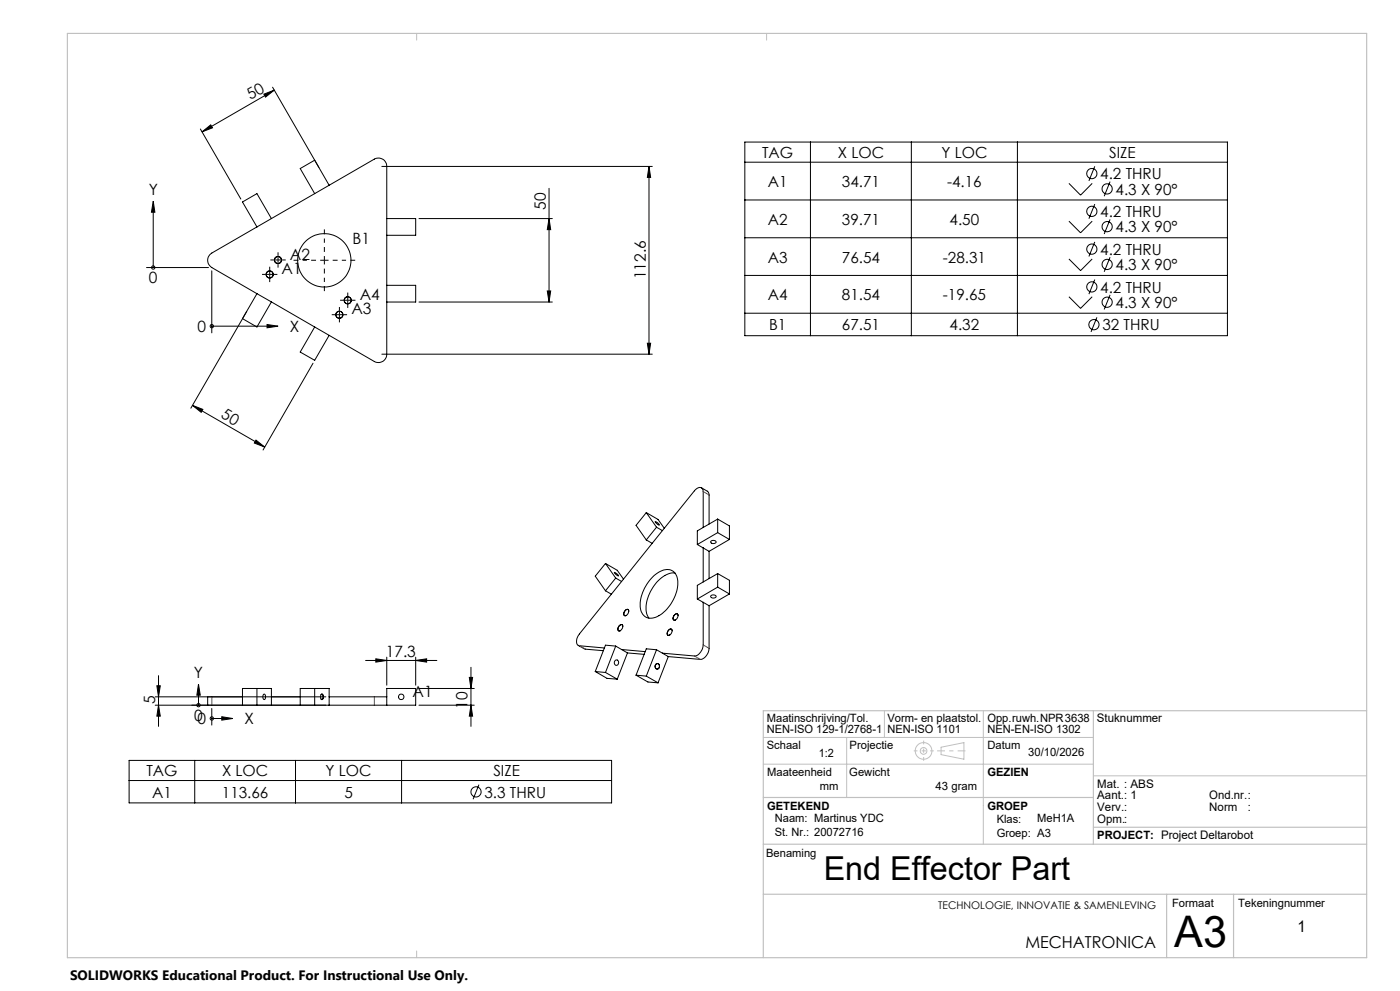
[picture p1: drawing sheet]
<svg xmlns="http://www.w3.org/2000/svg" width="420mm" height="297mm" viewBox="0 0 420 297" stroke-linecap="round" stroke-linejoin="round" font-family="sans-serif">
<g fill="none" stroke="#000" stroke-width=".3">
<path d="M60.1 38.7l12.1 21M60.6 39.5l2.6-2.1 .5 .9zM79.2 28.2l3.1-1.2-2.6 2.1zM81.8 26.1l16.9 29.4M82.3 27l-21.7 12.5M94.4 48l-4.3 2.5 4.3 7.5M98.7 55.5l13.6-7.8a2.51 2.51 0 0 1 3.7 2.2v56.2a2.48 2.48 0 0 1-3.7 2.2l-17.9-10.3M98.7 55.5l-21.6 12.5M114.5 49.9h81.2M164.7 56.4v34.1M194.7 49.9l.5 3.3h-1zM194.7 49.9v56.2"/>
<path d="M223.4 42.6h144.8v58h-144.8zM223.4 48.6h144.8M223.4 59.9h144.8M243.1 42.6v58M273.4 42.6v58M305.2 42.6v58M320.7 55l3.5 3.5 3.5-3.5M328.4 49.8l-1.7 4.4M333 54.4l-1.7 4.4M46 60.3l.5 3.3h-1.1zM46 63.6v16.6M77.1 68l-13.6 7.8a2.52 2.52 0 0 0 0 4.4l13.6 7.8"/>
<path d="M81.4 65.5l-4.3-7.5-4.4 2.5 4.4 7.5M116 65.5h8.7v5h-8.7M125.7 65.5h40M164.7 65.5l.5 3.3h-1zM223.4 71.3h144.8M320.7 66.3l3.5 3.5 3.5-3.5M320.7 77.6l3.5 3.5 3.5-3.5M328.4 61.2l-1.7 4.3M328.4 72.5l-1.7 4.4M333 65.8l-1.7 4.3M333 77.1l-1.7 4.4M44 80.2h18.5"/>
<path d="M63.5 81.2v18.6M63.5 97.8h16.6M77.1 88l-19.8 34.3M77.1 88l4.3 2.5M80.1 97.3l3.3 .5-3.3 .4zM81.4 90.5l-4.3 7.5-4.4-2.5M81.4 90.5l13 7.5M94.4 98l-4.3 7.5 4.3 2.5 4.3-7.5M116 85.5h8.7v5h-8.7M125.7 90.5h40M164.2 87.2h1l-.5 3.3zM223.4 82.5h144.8"/>
<path d="M223.4 93.9h144.8M320.7 88.9l3.5 3.5 3.5-3.5M328.4 83.8l-1.7 4.4M329.1 95.1l-1.8 4.4M333 88.4l-1.7 4.3M93.9 108.9l-15 26M114.5 106.1h81.2M194.2 102.9h1l-.5 3.2zM57.7 121.5l3.2 1.2-.5 .9zM57.7 121.5l21.7 12.5M76.8 131.9l2.6 2.1-3.1-1.2zM193.9 153.6l-3.1 3.8 3.1 4.4"/>
<path d="M193.9 153.6l3.1 4.4M193.9 153.6l3.5 2.1 1.9 2.6M196.5 156.3l.7 .3 .6 .7a.56 .56 0 0 1-.8-.4zM197 158l-3.1 3.8M197 158l1.7 1M210.4 146.2l2 1.2 .3 .7v9M211 158.1v-10.7a1.15 1.15 0 0 0-.8-1.3 1.15 1.15 0 0 0-1.4 .5l-35 43.4a2.71 2.71 0 0 0-.4 3.4l7.9 .8M215.3 155.6v4M215.3 155.6l-6.1 3.5v4.1M215.3 155.6l3.5 2v4.1M215.3 159.6l-6.1 3.6M215.3 159.6l3.5 2.1"/>
<path d="M181.6 168.9l-3 3.8 3 4.4M181.6 177.1l1.8 1M181.6 168.9l3.1 4.3M181.6 168.9l3.6 2 1.8 2.7M184.3 171.6l1.3 .9a.56 .56 0 0 1-.9-.4zM184.7 173.2l-3.1 3.9M184.7 173.2l1.8 1.1M193.9 161.8l1.8 1M195.8 173a5.4 5.4 0 0 1 5.9-1.9 4.9 4.9 0 0 1 1.5 5.4 11.8 11.8 0 0 1-7 8.6 3.3 3.3 0 0 1-4.1-3.8 12.7 12.7 0 0 1 3.7-8.3zM202.5 171.7a8.2 8.2 0 0 0-7 5 8.6 8.6 0 0 0-.9 8.4l.1 .1M209.2 179.5l1.8 1M209.2 163.2l3.5 2"/>
<path d="M211 164.2v10.2M212.7 165.2v8.2M213.3 178.5a.84 .84 0 0 1 .9-.2 .84 .84 0 0 1 .6 .7 .89 .89 0 0 1-.9 .3 .89 .89 0 0 1-.7-.7zM213.3 162.2a.84 .84 0 0 1 .9-.3 .84 .84 0 0 1 .6 .7 .89 .89 0 0 1-.9 .3 .89 .89 0 0 1-.7-.6zM215.3 176l-6.1 3.5M215.3 176l3.5 2M215.3 171.9l-6.1 3.5v4.1M215.3 171.9v4.1M215.3 171.9l3.5 2v4.1M218.8 178l-6.1 3.5M218.8 161.7l-6.1 3.5M109.7 197.9h21.4"/>
<path d="M112.7 197.4l3.3 .5-3.3 .5zM116 197v8.3M124.7 197.9l3.3-.5v1zM124.7 197v8.3M141.3 200v17.7M173.5 193.4l2.1 1.2 5.4 .4M184.6 197.9a.71 .71 0 0 1 1 .8 .71 .71 0 0 1-1.2 .4l-.1-.6zM184.7 193.6l3.5 2.1M184.7 193.6l-3.1 7.9M184.7 193.6l-3.1-.2-3 7.9M185.7 187.6a.63 .63 0 0 1 1-.3 .63 .63 0 0 1 0 1 .81 .81 0 0 1-.5 .7 .81 .81 0 0 1-.8-.2v-.6zM186.5 194.7l7.1 .6"/>
<path d="M186.9 187.7a.55 .55 0 0 0-.5-.6 .55 .55 0 0 0-.6 .5 .8 .8 0 0 0-.5 .8 .8 .8 0 0 0 .6 .7l.2-.1M187.7 182.8a.6 .6 0 0 1 .9 0 .6 .6 0 0 1-.1 .9 .79 .79 0 0 1-.5 .7 .79 .79 0 0 1-.8-.1l.1-.9zM188.2 195.7l5.1 .4M188.2 195.7l-3 7.8M188.6 183.2a.62 .62 0 0 0-.6-.6 .62 .62 0 0 0-.6 .6 .72 .72 0 0 0-.3 .8 .72 .72 0 0 0 .6 .5l.2-.1M196.8 199a.72 .72 0 0 1 1 .8 .72 .72 0 0 1-1.1 .5l-.2-.7zM196.8 199a.71 .71 0 0 1 1 .8 .71 .71 0 0 1-1.1 .4l-.2-.6zM197 194.7l3.5 2.1M197 194.7l-3.1-.3-3.1 7.9M197 194.7l-3.1 7.9M200.5 196.8l-3.1 7.8M200.7 188.7a.59 .59 0 0 1 .9 0 .59 .59 0 0 1-.1 .9 .81 .81 0 0 1-1.3 .6l.1-.9z"/>
<path d="M201.6 189.1a.62 .62 0 0 0-.6-.6 .62 .62 0 0 0-.6 .6 .69 .69 0 0 0-.3 .8 .69 .69 0 0 0 .6 .5l.2-.1M202.3 184.3a.62 .62 0 0 1 1-.3 .62 .62 0 0 1 0 1 .73 .73 0 0 1-.5 .8 .73 .73 0 0 1-.9-.3zM203.4 184.5a.55 .55 0 0 0-.5-.6 .55 .55 0 0 0-.6 .5 .92 .92 0 0 0 0 1.5l.4-.1M211 180.5v12.8a3.4 3.4 0 0 1-2.7 3.3l-9.6-.8M211 180.5l1.7 1M212.7 181.5v12.8a3.4 3.4 0 0 1-2.6 3.3l-9.6-.8M46.6 211.3h69.4M46.6 208.8h51.2M47.1 205.5h1l-.5 3.3zM47.6 211.3l.5 3.3h-1zM47.6 202.5v15.2M59.5 205.1l.6 3.2h-1z"/>
<path d="M59.5 208.3v3M63.5 208.8h-1.2v2.5h1.2M63.5 212.3v5M63.5 215.3h3M66.5 214.8l3.3 .5-3.3 .5zM72.7 211.3v-5h8.7v5M77.1 206.3v5M79 208.2l.1-.1a.83 .83 0 0 1 .6 .7 .83 .83 0 0 1-.6 .8 1.24 1.24 0 0 1-.1-1.4zM90.1 211.3v-5h8.6v5M94.4 206.3v5M96.3 208.2l.5-.1 .2 .7M96.3 208.2l.1-.1a.83 .83 0 0 1 .6 .7 .83 .83 0 0 1-.6 .8 1.24 1.24 0 0 1-.1-1.4z"/>
<path d="M97 208.8l-.2 .8-.5-.1M98.7 208.8h17.3M116 206.3h8.7v5h-8.7zM125.7 211.3h16.6M125.7 206.3h16.6M140.8 203h1l-.5 3.3zM141.3 211.3l.5 3.3h-1zM178.6 201.3l3 .2M178.6 201.3l3.5 2 3.1 .2M181.6 201.5l3.6 2M190.8 202.3l3.1 .3M190.8 202.3l3.6 2.1 3 .2"/>
<path d="M193.9 202.6l3.5 2M38.7 227.9h144.8v12.7h-144.8zM38.7 233.9h144.8M58.4 227.9v12.7M88.7 227.9v12.7M120.5 227.9v12.7M143.7 235.2l-1.8 4.3"/>
<circle cx="327.5" cy="52" r="1.53"/>
<circle cx="332.1" cy="56.6" r="1.53"/>
<circle cx="83.4" cy="77.9" r="1.06"/>
<circle cx="97.3" cy="78" r="8"/>
<circle cx="327.5" cy="74.7" r="1.53"/>
<circle cx="327.5" cy="63.3" r="1.53"/>
<circle cx="332.1" cy="67.9" r="1.53"/>
<circle cx="332.1" cy="79.2" r="1.53"/>
<circle cx="46" cy="80.2" r=".49"/>
<circle cx="63.5" cy="97.7" r=".5"/>
<circle cx="80.9" cy="82.3" r="1.06"/>
<circle cx="101.8" cy="94.3" r="1.06"/>
<circle cx="104.3" cy="90" r="1.06"/>
<circle cx="327.5" cy="86" r="1.53"/>
<circle cx="328.2" cy="97.3" r="1.53"/>
<circle cx="332.1" cy="90.6" r="1.53"/>
<circle cx="59.5" cy="211.3" r=".49"/>
<circle cx="63.5" cy="215.3" r=".5"/>
<circle cx="120.4" cy="208.8" r=".82"/>
<circle cx="142.8" cy="237.3" r="1.53"/>
</g>
<path d="M211 147.3l1.7 1M173.8 193.5l1.8 1M208.3 196.6l1.8 1M211 193.3l1.7 1M63.6 208.8v2.5M112.3 208.8v2.5" fill="none" stroke="#f00" stroke-width=".3" stroke-dasharray="6.3 1.3 1.3 1.3 1.3 1.3"/>
<g fill="none" stroke="#c0c0c0" stroke-width=".3">
<path d="M125 10v2M230 10v2M265.3 213v8M295 213v40M229 229h99M229 221h99M254 221v18M282.3 223.9l6.9-1.3v4.9l-6.9-1.3zM328 232.5h82M125 285v2"/>
<circle cx="277.1" cy="225.1" r="1.01"/>
<circle cx="277.1" cy="225" r="2.49"/>
</g>
<path d="M274.1 225h6M277.1 222v6" fill="none" stroke="#c0c0c0" stroke-width=".3" stroke-dasharray="15.2 1.3 1.3 1.3" stroke-dashoffset="14.1" stroke-linecap="butt"/>
<path d="M281.1 225h8.5" fill="none" stroke="#c0c0c0" stroke-width=".3" stroke-dasharray="15.2 1.3 1.3 1.3" stroke-dashoffset="12.9" stroke-linecap="butt"/>
<path d="M20.2 10h389.8v277h-389.8zM328 213v40M410 213h-181v74M229 239h99M229 253h181M328 247.9h82M229 268h181M350 268v19M370.1 268v19" fill="none" stroke="#c0c0c0" stroke-width=".35"/>
<g fill="#000">
<path d="M60.6 39.5l2.6-2.1 .5 .9zM79.2 28.2l3.1-1.2-2.6 2.1zM194.7 49.9l.5 3.3h-1zM46 60.3l.5 3.3h-1.1zM164.7 65.5l.5 3.3h-1zM80.1 97.3l3.3 .5-3.3 .4zM164.2 87.2h1l-.5 3.3zM194.2 102.9h1l-.5 3.2zM57.7 121.5l3.2 1.2-.5 .9zM76.8 131.9l2.6 2.1-3.1-1.2zM112.7 197.4l3.3 .5-3.3 .5zM124.7 197.9l3.3-.5v1z"/>
<path d="M47.1 205.5h1l-.5 3.3zM47.6 211.3l.5 3.3h-1zM59.5 205.1l.6 3.2h-1zM66.5 214.8l3.3 .5-3.3 .5zM140.8 203h1l-.5 3.3zM141.3 211.3l.5 3.3h-1z"/>
</g>
<g fill="none" stroke="#000" stroke-width=".3" stroke-dasharray="15.2 1.3 1.3 1.3" stroke-linecap="butt">
<path d="M82.2 77.9h-1.1M83.4 77.9v-1.2M83.4 77.9h-1.2M83.4 77.9v1.3M83.4 77.9h1.3M83.4 76.7v-1.1M83.4 79.2v1M84.7 77.9h1M97.3 78v-1.3M97.3 78h-1.2M97.3 78v1.2M97.3 78h1.3"/>
<path d="M79.7 82.2h-1.1M80.9 82.2v-1.2M80.9 82.2h-1.2M80.9 82.2v1.3M80.9 82.2h1.3M80.9 81v-1.1M80.9 83.5v1M82.2 82.2h1M100.6 94.3h-1.1M101.8 94.3v-1.2M101.8 94.3h-1.2M101.8 94.3v1.3"/>
<path d="M101.8 94.3h1.3M101.8 93.1v-1.1M101.8 95.6v1M103.1 94.3h1M103.1 90h-1.1M104.3 90v-1.3M104.3 90h-1.2M104.3 90v1.2M104.3 90h1.3M104.3 88.7v-1M104.3 91.2v1.1M105.6 90h1"/>
</g>
<path d="M94.8 78h-6.7M97.3 75.5v-6.8M99.8 78h6.8M97.3 80.5v6.7" fill="none" stroke="#000" stroke-width=".3" stroke-dasharray="15.2 1.3 1.3 1.3" stroke-dashoffset="13.8" stroke-linecap="butt"/>
<text font-size="13" x="352.3" y="283.9">A3</text>
<text font-size="9.9" x="247.1" y="263.8">End Effector Part</text>
<text font-size="4.9" x="307.6" y="284.1">MECHATRONICA</text>
<text font-size="4.8" x="389.3" y="279.4">1</text>
<g font-size="4.7">
<text x="75.2" y="29.9" transform="rotate(-30 75.2 29.9)">50</text>
<text x="44.6" y="58.5">Y</text>
<text x="163.7" y="62.9" transform="rotate(-90 163.7 62.9)">50</text>
<text x="87" y="77.8">A2</text>
<text x="105.8" y="73">B1</text>
<text x="84.5" y="82.2">A1</text>
<text x="193.7" y="83.7" transform="rotate(-90 193.7 83.7)">112.6</text>
<text x="44.7" y="84.9">0</text>
<text x="107.9" y="89.9">A4</text>
<text x="105.4" y="94.2">A3</text>
<text x="59.3" y="99.5">0</text>
<text x="86.9" y="99.5">X</text>
<text x="66.1" y="125.1" transform="rotate(30 66.1 125.1)">50</text>
<text x="115.7" y="196.9">17.3</text>
<text x="58.2" y="203.3">Y</text>
<text x="123.8" y="208.9">A1</text>
<text x="46.6" y="211.1" transform="rotate(-90 46.6 211.1)">5</text>
<text x="140.3" y="212.4" transform="rotate(-90 140.3 212.4)">10</text>
<text x="58.3" y="216.1">00</text>
<text x="73.3" y="217.1">X</text>
</g>
<g font-size="4.6">
<text x="228.6" y="47.3">TAG</text>
<text x="251.3" y="47.3">X LOC</text>
<text x="282.4" y="47.3">Y LOC</text>
<text x="332.7" y="47.3">SIZE</text>
<text x="330.1" y="53.7">4.2 THRU</text>
<text x="230.3" y="56">A1</text>
<text x="252.6" y="56">34.71</text>
<text x="284.1" y="56">-4.16</text>
<text x="334.7" y="58.3">4.3 X 90°</text>
<text x="330.1" y="65.1">4.2 THRU</text>
<text x="230.3" y="67.4">A2</text>
<text x="252.6" y="67.4">39.71</text>
<text x="284.9" y="67.4">4.50</text>
<text x="334.7" y="69.7">4.3 X 90°</text>
<text x="330.1" y="76.4">4.2 THRU</text>
<text x="230.3" y="78.7">A3</text>
<text x="252.6" y="78.7">76.54</text>
<text x="282.8" y="78.7">-28.31</text>
<text x="334.7" y="81">4.3 X 90°</text>
<text x="230.3" y="90">A4</text>
<text x="252.6" y="90">81.54</text>
<text x="282.8" y="90">-19.65</text>
<text x="330.1" y="87.7">4.2 THRU</text>
<text x="334.7" y="92.3">4.3 X 90°</text>
<text x="230.7" y="99">B1</text>
<text x="252.6" y="99">67.51</text>
<text x="284.9" y="99">4.32</text>
<text x="330.7" y="99">32 THRU</text>
<text x="43.9" y="232.6">TAG</text>
<text x="66.6" y="232.6">X LOC</text>
<text x="97.7" y="232.6">Y LOC</text>
<text x="148" y="232.6">SIZE</text>
<text x="45.6" y="239">A1</text>
<text x="66.6" y="239">113.66</text>
<text x="103.3" y="239">5</text>
<text x="145.4" y="239">3.3 THRU</text>
</g>
<text font-size="4.1" x="21" y="293.7">SOLIDWORKS Educational Product. For Instructional Use Only.</text>
<g font-size="3.5">
<text x="329.1" y="216.3">Stuknummer</text>
<text x="329.2" y="236">Mat. : ABS</text>
<text x="329.2" y="239.6">Aant.: 1</text>
<text x="362.8" y="239.6">Ond.nr.:</text>
<text x="329.2" y="243.1">Verv.:</text>
<text x="362.8" y="243.1">Norm</text>
<text x="374.4" y="243.1">:</text>
<text x="329.2" y="246.6">Opm.:</text>
</g>
<g font-size="3.4">
<text x="230.1" y="216.3">Maatinschrijving/Tol.</text>
<text x="230.1" y="219.8">NEN-ISO 129-1/2768-1</text>
<text x="266.2" y="216.3">Vorm- en plaatstol.</text>
<text x="266.2" y="219.8">NEN-ISO 1101</text>
<text x="296.2" y="216.3">Opp.ruwh.NPR3638</text>
<text x="296.2" y="219.8">NEN-EN-ISO 1302</text>
<text x="230.1" y="224.5">Schaal</text>
<text x="245.6" y="226.9">1:2</text>
<text x="254.9" y="224.5">Projectie</text>
<text x="296.2" y="224.6">Datum</text>
<text x="308.5" y="226.6">30/10/2026</text>
<text x="230.2" y="232.4">Maateenheid</text>
<text x="254.8" y="232.4">Gewicht</text>
<text x="296.2" y="232.7">GEZIEN</text>
<text x="246" y="236.7">mm</text>
<text x="280.7" y="236.8">43 gram</text>
<text x="230.1" y="242.7">GETEKEND</text>
<text x="296.2" y="242.7">GROEP</text>
<text x="232.5" y="246.4">Naam: Martinus YDC</text>
<text x="232.5" y="250.6">St. Nr.: 20072716</text>
<text x="299" y="246.5">Klas:</text>
<text x="299" y="250.8">Groep: A3</text>
<text x="311.2" y="246.5">MeH1A</text>
<text x="329.2" y="251.6">PROJECT: Project Deltarobot</text>
<text x="229.9" y="256.9">Benaming</text>
<text x="351.6" y="271.9">Formaat</text>
<text x="371.4" y="271.9">Tekeningnummer</text>
</g>
<text font-size="3.2" x="281.5" y="272.6">TECHNOLOGIE, INNOVATIE &amp; SAMENLEVING</text>
</svg>
